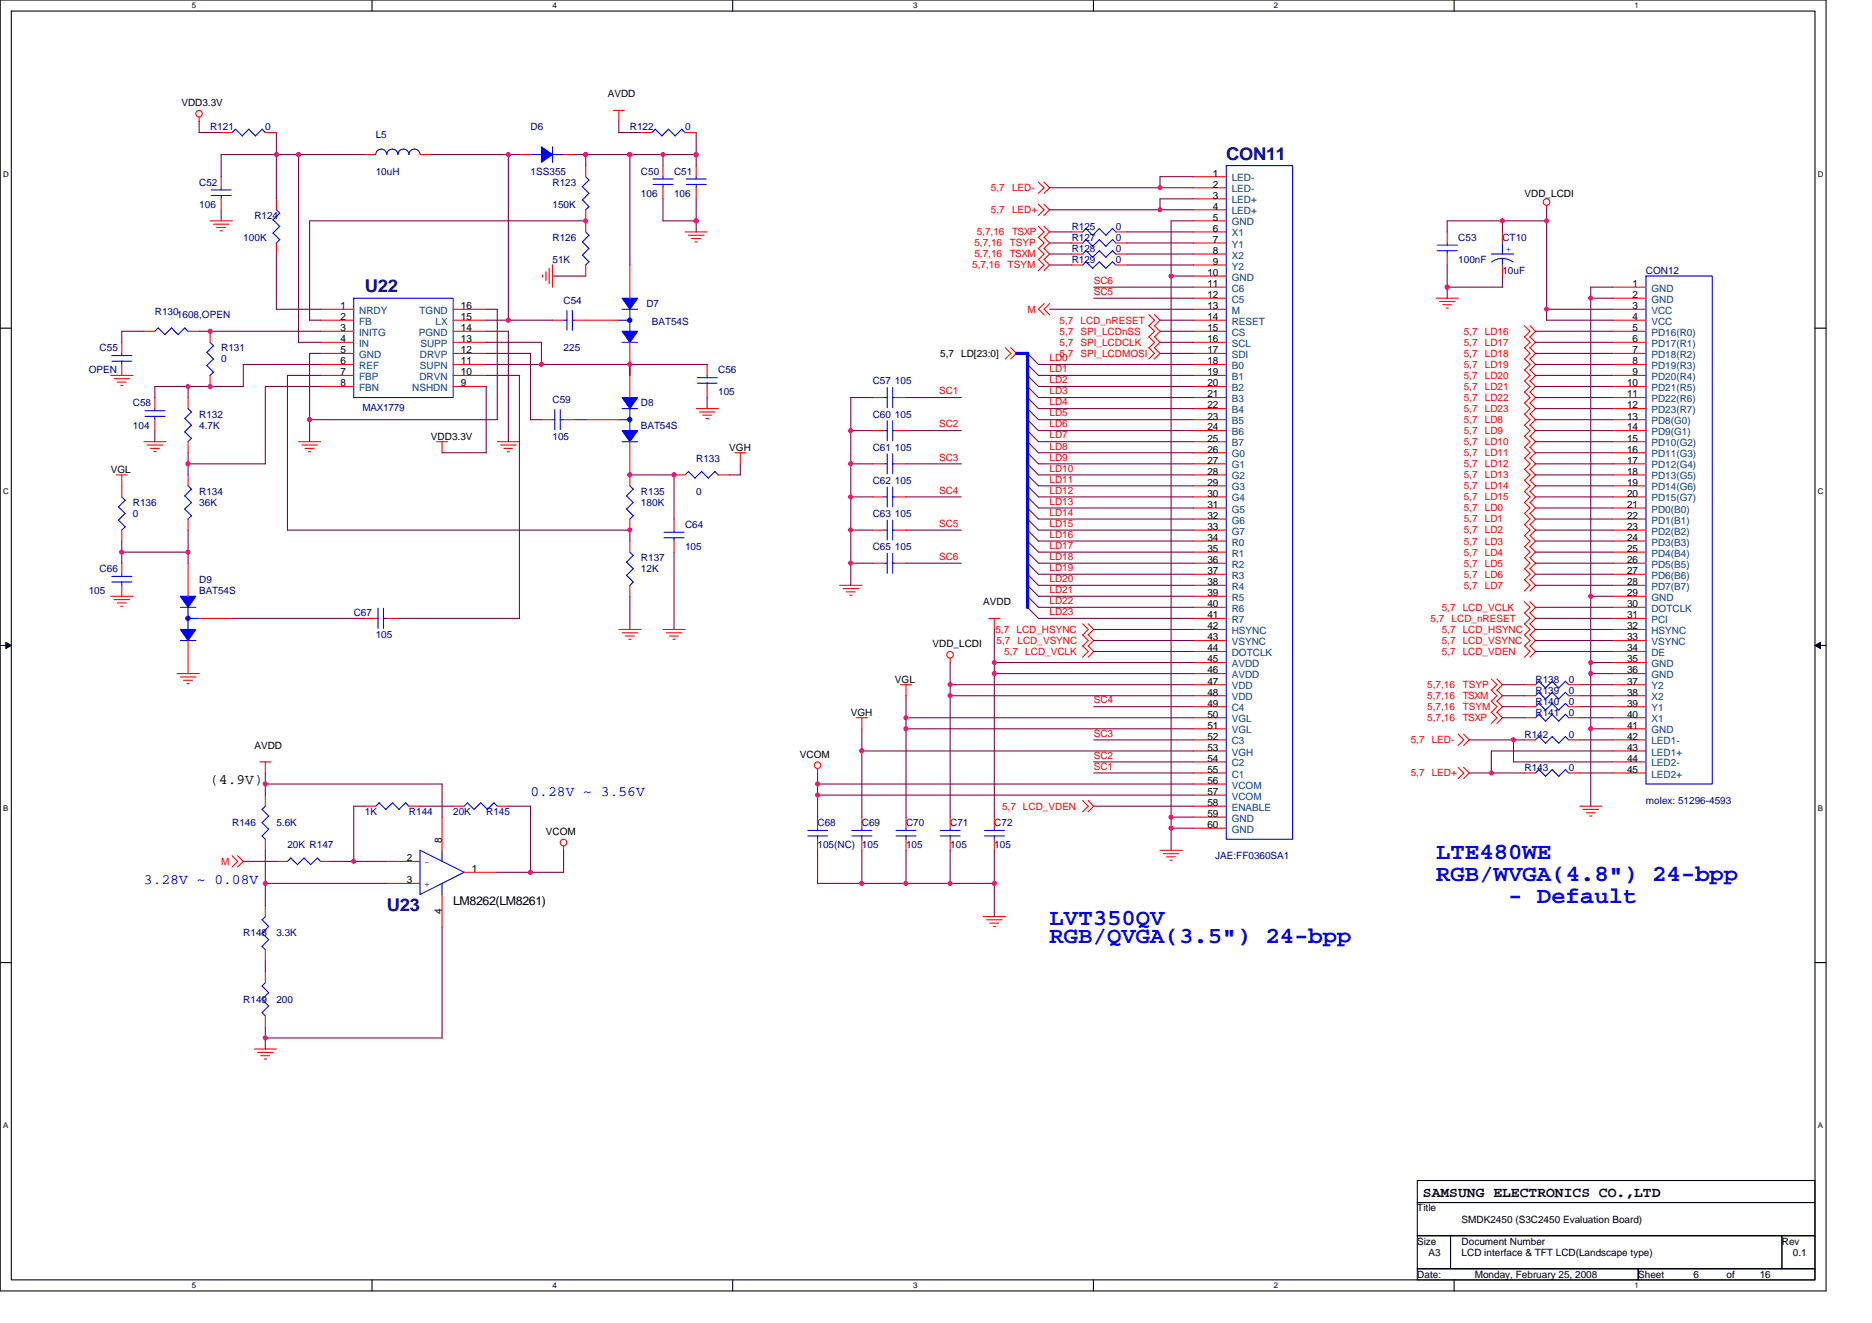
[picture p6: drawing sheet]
<svg xmlns="http://www.w3.org/2000/svg" width="297mm" height="210mm" viewBox="0 0 297 210" stroke-linecap="round" stroke-linejoin="round" font-family="sans-serif">
<path d="M0 0h289.7v204.9h-289.7zM1.8 1.8h286.2v201.3h-286.2z" fill="none" stroke="#000" stroke-width=".17"/>
<g fill="#fff">
<path d="M30.4 .2h.7v1.4h-.7z"/>
<path d="M30.4 203.3h.7v1.4h-.7z"/>
</g>
<path d="M59 0v1.8M59 203.1v1.8" fill="none" stroke="#000" stroke-width=".17"/>
<g fill="#fff">
<path d="M87.6 .2h.7v1.4h-.7z"/>
<path d="M87.6 203.3h.7v1.4h-.7z"/>
</g>
<path d="M116.3 0v1.8M116.3 203.1v1.8" fill="none" stroke="#000" stroke-width=".17"/>
<g fill="#fff">
<path d="M144.9 .2h.7v1.4h-.7z"/>
<path d="M144.9 203.3h.7v1.4h-.7z"/>
</g>
<path d="M173.5 0v1.8M173.5 203.1v1.8" fill="none" stroke="#000" stroke-width=".17"/>
<g fill="#fff">
<path d="M202.1 .2h.7v1.4h-.7z"/>
<path d="M202.1 203.3h.7v1.4h-.7z"/>
</g>
<path d="M230.7 0v1.8M230.7 203.1v1.8" fill="none" stroke="#000" stroke-width=".17"/>
<g fill="#fff">
<path d="M259.4 .2h.6v1.4h-.6z"/>
<path d="M259.4 203.3h.6v1.4h-.6z"/>
<path d="M.5 26.9h.9v1.4h-.9z"/>
<path d="M288.4 26.9h.9v1.4h-.9z"/>
<path d="M.5 77.3h.9v1.4h-.9z"/>
<path d="M288.4 77.3h.9v1.4h-.9z"/>
</g>
<path d="M0 52.1h1.8M288 52.1h1.7" fill="none" stroke="#000" stroke-width=".17"/>
<g fill="#fff">
<path d="M.5 127.6h.8v1.4h-.8z"/>
<path d="M288.4 127.6h.9v1.4h-.9z"/>
</g>
<path d="M0 102.4h1.8M288 102.4h1.7" fill="none" stroke="#000" stroke-width=".17"/>
<path d="M.9 101.9l.9 .5-.9 .5zM288 102.4l.9-.5v1z" fill="#000" stroke="#000" stroke-width=".16"/>
<g fill="#fff">
<path d="M.5 177.9h.8v1.4h-.8z"/>
<path d="M288.4 177.9h.9v1.4h-.9z"/>
</g>
<path d="M0 152.8h1.8M288 152.8h1.7M224.9 187.4h63.1v3.5h-63.1zM224.9 190.9h63.1v5.2h-63.1zM224.9 196.1h5.3v5.3h-5.3zM230.2 196.1h52.5v5.3h-52.5zM282.7 196.1h5.3v5.3h-5.3zM224.9 201.4h35v1.7h-35zM259.9 201.4h28.1v1.7h-28.1z" fill="none" stroke="#000" stroke-width=".17"/>
<g fill="none" stroke="#f00" stroke-width=".17">
<path d="M31.6 18.6v.7M97.3 17.5h1.8M98.2 17.5v1.8M33.3 35.1h3.6M33.9 35.6h2.4M34.4 36.1h1.4M34.9 36.6h.4M35.1 21h1.7M35.1 28v1.8M35.1 31.6v1.7M42.1 21h1.8M43.9 31.6v1.7"/>
<path d="M43.9 38.6v1.7M57.9 24.5h1.7M66.7 24.5h1.7M82.4 24.5h1.8M89.4 24.5h1.8M92.9 26.3v1.7M92.9 33.3v3.5M101.7 21h1.7M105.2 26.3v1.7M105.2 29.8v1.8M108.7 21h1.8M108.7 36.8h3.5"/>
<path d="M109.2 37.3h2.5M109.7 37.9h1.5M110.3 38.4h.4M110.5 26.3v1.7M110.5 29.8v1.8M164.8 39.4l.9 .9-.9 .9M164.8 37.7l.9 .9-.9 .9M164.8 35.9l.9 .9-.9 .9M164.8 28.9l.9 .9-.9 .9M164.8 32.4l.9 .9-.9 .9M165.6 39.4l.9 .9-.9 .9M165.6 37.7l.9 .9-.9 .9"/>
<path d="M165.6 35.9l.9 .9-.9 .9M165.6 28.9l.9 .9-.9 .9M165.6 32.4l.9 .9-.9 .9M170 36.8h1.8M170 38.6h1.8M177.1 36.8h1.7M177.1 38.6h1.7M189.3 35.1h5.3M189.3 36.8h5.3M189.3 38.6h5.3M189.3 33.3h5.3M189.3 31.6h5.3"/>
<path d="M189.3 28h5.3M189.3 29.8h5.3M229.6 36.8v1.8M238.4 36.8v1.8M245.4 32.6v.7M17.6 59.6h3.5M19.3 54.3v1.8M19.3 57.8v1.8M22.8 52.6h1.8M29.8 52.6h1.8M33.3 52.6v1.7M33.3 59.6v1.7"/>
<path d="M50.9 59.6h5.2M50.9 56.1h5.2M50.9 57.8h5.2M50.9 54.3h5.2M50.9 52.6h5.2M50.9 50.8h5.2M50.9 49.1h5.2M71.9 59.6h5.2M71.9 56.1h5.2M71.9 57.8h5.2M71.9 54.3h5.2M71.9 52.6h5.2"/>
<path d="M71.9 50.8h5.2M71.9 49.1h5.2M86.1 43.6v.4M86.6 43.1v1.4M87.1 42.6v2.4M87.7 50.8h1.7M87.7 42v3.6M91.2 50.8h7M92.9 42.1v1.7M99.9 54.3v8.8M99.9 42.1v5.2M112.2 57.8v1.8"/>
<path d="M159.5 55.2l.9 .9-.9 .9M160.4 55.2l.9 .9-.9 .9M164.8 41.2l.9 .9-.9 .9M165.6 41.2l.9 .9-.9 .9M165.7 48.2l-.9 .9 .9 .9M166.6 48.2l-.9 .9 .9 .9M170 40.3h1.8M170 42.1h1.8M177.1 40.3h1.7M177.1 42.1h1.7M182.3 49.9l.9 .9-.9 .9M182.3 51.7l.9 .9-.9 .9"/>
<path d="M182.3 53.4l.9 .9-.9 .9M182.3 55.2l.9 .9-.9 .9M183.2 53.4l.9 .9-.9 .9M183.2 49.9l.9 .9-.9 .9M183.2 51.7l.9 .9-.9 .9M183.2 55.2l.9 .9-.9 .9M189.3 59.6h5.3M189.3 47.3h5.3M189.3 56.1h5.3M189.3 57.8h5.3M189.3 54.3h5.3M189.3 52.6h5.3"/>
<path d="M189.3 50.8h5.3M189.3 49.1h5.3M189.3 45.6h5.3M189.3 40.3h5.3M189.3 42.1h5.3M189.3 43.8h5.3M227.9 47.3h3.5M228.4 47.9h2.5M228.9 48.4h1.4M229.5 48.9h.3M229.6 40.3v1.8M238.4 42.1v1.7"/>
<path d="M241.9 58.7l.9 .9-.9 .9M241.9 56.9l.9 .9-.9 .9M241.9 55.2l.9 .9-.9 .9M241.9 53.4l.9 .9-.9 .9M241.9 51.7l.9 .9-.9 .9M242.8 58.7l.8 .9-.8 .9M242.8 56.9l.8 .9-.8 .9M242.8 55.2l.8 .9-.8 .9M242.8 53.4l.8 .9-.8 .9M242.8 51.7l.8 .9-.8 .9M255.9 59.6h5.3M255.9 47.3h5.3"/>
<path d="M255.9 56.1h5.3M255.9 57.8h5.3M255.9 54.3h5.3M255.9 52.6h5.3M255.9 50.8h5.3M255.9 49.1h5.3M255.9 45.6h5.3M18.1 60.1h2.5M18.5 75.4h1.7M18.6 60.6h1.4M19.2 61.2h.3M19.3 75.4v3.5"/>
<path d="M22.8 70.1h3.5M23.3 70.6h2.5M23.9 71.2h1.4M24.4 71.7h.4M24.6 63.1v1.8M24.6 66.6v1.7M29.8 63.1v1.8M29.8 70.1v1.8M29.8 75.4v1.7M47.4 70.1h3.5M47.9 70.6h2.5M48.4 71.2h1.4"/>
<path d="M48.9 71.7h.4M50.9 61.3h5.2M69.3 70.1h1.8M70.1 70.1v1.8M71.9 61.3h5.2M78.9 70.1h3.5M79.4 70.6h2.5M79.9 71.2h1.5M80.5 71.7h.4M85.9 66.6h1.8M89.4 66.6h1.8M92.9 66.6h5.3"/>
<path d="M99.9 70.1v7M107 75.4h1.7M110.5 64.9h3.5M111 65.4h2.5M111.5 65.9h1.4M112 66.4h.4M112.2 61.3v1.8M114 75.4h1.7M116.6 71.9h1.8M117.5 71.9v1.7M138.5 73.6h1.7M138.5 68.3h1.7"/>
<path d="M138.5 63.1h1.7M138.5 78.9h1.7M142 73.6h1.8M142 68.3h1.8M142 63.1h1.8M142 78.9h1.8M189.3 64.9h5.3M189.3 70.1h5.3M189.3 71.9h5.3M189.3 75.4h5.3M189.3 73.6h5.3M189.3 68.3h5.3"/>
<path d="M189.3 61.3h5.3M189.3 63.1h5.3M189.3 66.6h5.3M189.3 77.1h5.3M189.3 78.9h5.3M241.9 72.7l.9 .9-.9 .9M241.9 78l.9 .9-.9 .9M241.9 76.2l.9 .9-.9 .9M241.9 63.9l.9 1-.9 .8M241.9 69.2l.9 .9-.9 .9M241.9 71l.9 .9-.9 .8M241.9 67.5l.9 .8-.9 1"/>
<path d="M241.9 62.2l.9 .9-.9 .9M241.9 65.7l.9 .9-.9 .9M241.9 74.5l.9 .9-.9 .9M241.9 60.5l.9 .8-.9 1M241.9 79.7l.9 .9-.9 .9M242.8 72.7l.8 .9-.8 .9M242.8 78l.8 .9-.8 .9M242.8 76.2l.8 .9-.8 .9M242.8 63.9l.8 1-.8 .8M242.8 69.2l.8 .9-.8 .9M242.8 71l.8 .9-.8 .8M242.8 67.5l.8 .8-.8 1"/>
<path d="M242.8 62.2l.8 .9-.8 .9M242.8 65.7l.8 .9-.8 .9M242.8 74.5l.8 .9-.8 .9M242.8 60.5l.8 .8-.8 1M242.8 79.7l.8 .9-.8 .9M255.9 64.9h5.3M255.9 70.1h5.3M255.9 71.9h5.3M255.9 75.4h5.3M255.9 73.6h5.3M255.9 68.3h5.3M255.9 61.3h5.3"/>
<path d="M255.9 63.1h5.3M255.9 66.6h5.3M255.9 77.1h5.3M255.9 78.9h5.3M17.6 94.6h3.5M18.1 95.2h2.5M18.6 95.7h1.4M19.2 96.2h.3M19.3 84.1v1.8M19.3 89.4v1.7M19.3 92.9v1.7M29.8 82.4v1.7"/>
<path d="M29.8 89.4v5.2M31.6 98.1h5.2M57.9 98.1h1.7M61.4 98.1h1.7M98.2 99.9h3.5M99.9 82.4v1.7M99.9 85.9v1.7M99.9 92.9v1.7M105.2 99.9h3.5M107 82.4v1.7M107 85.9v1.7M133.2 92.9h3.6"/>
<path d="M133.8 93.4h2.4M134.3 93.9h1.4M134.8 94.5h.4M138.5 89.4h1.7M138.5 84.1h1.7M142 89.4h1.8M142 84.1h1.8M156.9 98.1h1.8M157.8 98.1v1.8M171.8 99l.9 .9-.9 .9M172.7 99l.8 .9-.8 .9M189.3 99.9h5.3"/>
<path d="M189.3 92.9h5.3M189.3 98.1h5.3M189.3 94.6h5.3M189.3 89.4h5.3M189.3 80.6h5.3M189.3 82.4h5.3M189.3 84.1h5.3M189.3 85.9h5.3M189.3 87.6h5.3M189.3 91.1h5.3M189.3 96.4h5.3M241.9 90.2l.9 .9-.9 .9"/>
<path d="M241.9 88.5l.9 .9-.9 .9M241.9 92l.9 .9-.9 .9M241.9 83.2l.9 .9-.9 .9M241.9 86.7l.9 .9-.9 .9M241.9 81.5l.9 .9-.9 .9M241.9 85l.9 .9-.9 .9M241.9 97.3l.9 .8-.9 .9M241.9 99l.9 .9-.9 .9M241.9 95.5l.9 .9-.9 .9M242.8 90.2l.8 .9-.8 .9M242.8 88.5l.8 .9-.8 .9M242.8 92l.8 .9-.8 .9"/>
<path d="M242.8 83.2l.8 .9-.8 .9M242.8 86.7l.8 .9-.8 .9M242.8 81.5l.8 .9-.8 .9M242.8 85l.8 .9-.8 .9M242.8 97.3l.8 .8-.8 .9M242.8 99l.8 .9-.8 .9M242.8 95.5l.8 .9-.8 .9M255.9 99.9h5.3M255.9 92.9h5.3M255.9 98.1h5.3M255.9 94.6h5.3M255.9 89.4h5.3"/>
<path d="M255.9 80.6h5.3M255.9 82.4h5.3M255.9 84.1h5.3M255.9 85.9h5.3M255.9 87.6h5.3M255.9 91.1h5.3M255.9 96.4h5.3M28.1 106.9h3.5M28.6 107.4h2.5M29.1 108h1.4M29.7 108.5h.3M29.8 101.7v5.2"/>
<path d="M98.7 100.4h2.5M99.2 100.9h1.4M99.8 101.5h.3M105.7 100.4h2.5M106.2 100.9h1.5M106.8 101.5h.3M135.9 113.9h1.7M136.8 113.9v1.8M142.9 108.7h1.7M143.8 108.7v1.7M150.8 104.5v.7M171.8 100.8l.9 .9-.9 .9"/>
<path d="M171.8 102.5l.9 .9-.9 .9M172.7 100.8l.8 .9-.8 .9M172.7 102.5l.8 .9-.8 .9M189.3 108.7h5.3M189.3 113.9h5.3M189.3 106.9h5.3M189.3 110.4h5.3M189.3 101.7h5.3M189.3 103.4h5.3M189.3 105.2h5.3M189.3 112.2h5.3M189.3 115.7h5.3"/>
<path d="M189.3 117.4h5.3M189.3 119.2h5.3M231.4 116.5l.9 .9-.9 .9M232.2 116.5l.9 .9-.9 .9M236.6 111.3l.9 .9-.9 .9M236.6 109.5l.9 .9-.9 .9M236.6 113l.9 .9-.9 .9M236.6 107.8l.9 .9-.9 .9M237.5 111.3l.9 .9-.9 .9M237.5 109.5l.9 .9-.9 .9M237.5 113l.9 .9-.9 .9M237.5 107.8l.9 .9-.9 .9"/>
<path d="M241.9 102.5l.9 .9-.9 .9M241.9 100.8l.9 .9-.9 .9M241.9 108.7h1.7M241.9 113.9h1.7M241.9 110.4h1.7M241.9 112.2h1.7M241.9 117.4h1.7M242.8 102.5l.8 .9-.8 .9M242.8 100.8l.8 .9-.8 .9M248.9 108.7h1.8M248.9 113.9h1.8M248.9 110.4h1.8"/>
<path d="M248.9 112.2h1.8M248.9 117.4h1.8M255.9 108.7h5.3M255.9 113.9h5.3M255.9 106.9h5.3M255.9 110.4h5.3M255.9 101.7h5.3M255.9 103.4h5.3M255.9 105.2h5.3M255.9 112.2h5.3M255.9 115.7h5.3M255.9 117.4h5.3"/>
<path d="M255.9 119.2h5.3M36.8 135.8l.9 .9-.9 .9M37.7 135.8l.9 .9-.9 .9M41.2 120.9h1.8M42.1 120.9v1.8M42.1 126.2v1.8M42.1 133.2v1.8M43.9 136.7h1.7M50.9 136.7h1.7M57.9 128h1.7M61.4 136.7h5.3M64.9 128h1.8"/>
<path d="M70.1 129.7v5.3M71.9 128h1.8M73.7 138.5h5.2M78.9 128h1.8M89.4 134.3v.7M129.7 122v.7M129.7 129.7v1.7M129.7 133.2v1.8M136.8 129.7v1.7M136.8 133.2v1.8M143.8 129.7v1.7M143.8 133.2v1.8"/>
<path d="M150.8 129.7v1.7M150.8 133.2v1.8M157.8 129.7v1.7M157.8 133.2v1.8M171.8 127l.9 1-.9 .8M172.7 127l.8 1-.8 .8M184.1 135h3.5M184.6 135.5h2.5M185.1 136h1.4M185.6 136.5h.4M189.3 120.9h5.3M189.3 128h5.3"/>
<path d="M189.3 122.7h5.3M189.3 124.4h5.3M189.3 126.2h5.3M189.3 129.7h5.3M189.3 131.4h5.3M231.4 121.8l.9 .9-.9 .9M232.2 121.8l.9 .9-.9 .9M241.9 122.7h1.7M248.9 122.7h1.8M250.7 128h3.5M251.2 128.5h2.5M251.7 129h1.4"/>
<path d="M252.2 129.5h.4M255.9 120.9h5.3M255.9 122.7h5.3M42.1 143.7v1.8M42.1 150.7v1.8M42.1 154.2v1.8M61.4 140.2h5.3M70.1 142v5.2M156 145.5h3.6M156.5 146h2.5M157.1 146.5h1.4M157.6 147h.4"/>
<path d="M40.4 166.5h3.5M40.9 167h2.4M41.4 167.6h1.4M41.9 168.1h.4M42.1 161.2v1.8"/>
<circle cx="31.6" cy="18" r=".52"/>
<circle cx="245.4" cy="32.1" r=".52"/>
<circle cx="150.8" cy="103.9" r=".52"/>
<circle cx="89.4" cy="133.7" r=".52"/>
<circle cx="129.7" cy="121.4" r=".52"/>
</g>
<g fill="none" stroke="#00f" stroke-width=".17">
<path d="M33.5 31h3.2M33.5 30.1h3.2M35.1 29.8v.4M35.1 31v.6M37.4 20.5l-.6 .5M39.5 20.5l-1 1.1-1.1-1.1M41.6 20.5l.5 .6M41.6 20.5l-1 1.1-1.1-1.1M43.3 34.9l1.1 1.1M43.3 37l1.1 1.1-.6 .5M43.9 33.3l.5 .5-1.1 1.1M44.4 35.9l-1.1 1.1"/>
<path d="M59.6 24.5a.88 .88 0 0 1 .9-.8 .88 .88 0 0 1 .9 .8 .88 .88 0 0 1 .9-.8 .88 .88 0 0 1 .8 .8 .88 .88 0 0 1 .9-.8 .88 .88 0 0 1 .9 .8 .88 .88 0 0 1 .9-.8 .88 .88 0 0 1 .9 .8M84.2 24.5h1.7M87.7 23.3v2.5M87.7 24.5h1.7M92.4 29.6l1.1 1.1M92.4 31.7l1.1 1.1-.6 .5M92.4 38.4l1.1 1.1M92.9 28l.6 .6M92.9 36.8l.6 .6M93.4 28.6l-1 1.1M93.4 30.7l-1 1.1M93.4 37.3l-1 1.1"/>
<path d="M93.4 39.4l-1 1.1M103.6 29.3h3.2M103.6 28.4h3.2M105.2 28v.4M105.2 29.3v.5M106.1 20.5l1 1.1M106.1 20.5l-1.1 1.1-1-1.1-.6 .5M108.2 20.5l.5 .6M108.2 20.5l-1.1 1.1M108.9 29.3h3.2M108.9 28.4h3.2M110.5 28v.4"/>
<path d="M110.5 29.3v.5M172.3 36.3l1.1 1.1M172.3 38l-.5 .6M172.3 36.3l-.5 .5M174.4 38l1.1 1.1M174.4 39.8l1.1 1.1M174.4 36.3l1.1 1.1M174.5 38l-1.1 1.1-1.1-1.1M174.5 39.8l-1.1 1M174.5 36.3l-1.1 1M176.5 38l.6 .6M176.5 39.8l.6 .5"/>
<path d="M176.5 36.3l.6 .5M176.5 38l-1 1.1M176.5 39.8l-1 1M176.5 36.3l-1 1M194.6 26.3h10.5v106.9h-10.5zM228 39.8h3.2M228 38.9h3.2M229.6 38.6v.3M229.6 39.8v.5M238.4 38.6v1.7M17.7 57.3h3.2M17.7 56.4h3.2"/>
<path d="M19.3 56.1v.4M19.3 57.3v.5M24.6 52.6l.5-.6 1.1 1.1M27.2 52l1.1 1.1M27.2 52l-1 1.1M29.9 52.6l-.6-.6-1 1.1M32.8 55.9l1.1 1.1-1.1 1M32.8 58l1.1 1.1M33.3 54.3l.6 .6M33.9 54.9l-1.1 1M33.9 59.1l-.6 .5M56.1 47.3h15.8v15.8h-15.8z"/>
<path d="M89.4 50.8h.6M90 49.3v3.1M90.8 50.8h.4M90.8 49.3v3.1M92.4 40.5l1.1 1.1M93.4 41.6l-.5 .5M98.2 50.8h1.8M98.7 54.3h2.5M98.7 49.1h2.5M99.9 49.1v3.5M110.6 59.9h3.2M112.2 59.6v.4"/>
<path d="M171.8 40.3l.5-.5 1.1 1.1M174.4 41.6l1.1 1M174.5 41.5l-1.1 1.1-1.1-1.1-.5 .6M176.5 41.6l.6 .5M176.5 41.5l-1 1.1M236.6 40.3h3.6M236.7 41.6l.6-.4 1.1-.2 .7 .1 1 .5M238.4 41v1.1M261.2 43.8h10.5v80.6h-10.5zM19.3 78.9l.6 .5M19.9 79.4l-1.1 1.1M23 66.1h3.2"/>
<path d="M23 65.2h3.2M24.6 64.9v.3M24.6 66.1v.5M29.3 78.7l1.1 1.1-1.1 1M29.3 66.4l1.1 1.1M29.3 68.5l1.1 1.1-.6 .5M29.8 77.1l.6 .6M29.8 64.9l.6 .5M30.4 77.6l-1.1 1.1M30.4 65.4l-1.1 1M30.4 67.5l-1.1 1.1M87.7 66.6h.4"/>
<path d="M88 65v3.2M88.9 66.6h.5M88.9 65v3.2M98.2 66.6h1.8M98.7 70.1h2.5M98.7 64.9h2.5M99.9 64.9v3.5M99.9 77.1l.6 .6M100.5 77.6l-1.1 1.1 1.1 1.1-1.1 1 1.1 1.1M109.3 74.8l-.6 .6M110.6 60.8h3.2M111.3 74.8l1.1 1.1"/>
<path d="M111.4 74.8l-1.1 1.1-1.1-1.1M112.2 60.8v.5M113.4 74.8l.6 .6M113.5 74.8l-1.1 1.1M140.2 73.6h.6M140.2 68.3h.6M140.2 63.1h.6M140.2 78.9h.6M140.8 61.5v3.2M140.8 66.8v3.2M140.8 72v3.2M140.8 77.3v3.2"/>
<path d="M141.6 73.6h.4M141.6 68.3h.4M141.6 63.1h.4M141.6 78.9h.4M141.6 61.5v3.2M141.6 66.8v3.2M141.6 72v3.2M141.6 77.3v3.2M17.7 92.4h3.2M17.7 91.5h3.2M18.8 80.5l1.1 1M18.8 82.5l1.1 1.1"/>
<path d="M19.3 91.1v.4M19.3 92.4v.5M19.9 81.5l-1.1 1.1M19.9 83.6l-.6 .6M28.6 96.4h2.5M29.3 80.8l1.1 1.1M29.8 98.1h1.8M29.8 96.4v3.5M30.4 81.9l-.6 .5M59.6 98.1h.4M60 96.5v3.2M60.8 98.1h.6"/>
<path d="M60.9 96.5v3.2M99.4 89.2l1.1 1.1M99.9 87.6l.6 .6M100.5 81.9l-.6 .5M100.5 88.2l-1.1 1M100.5 90.3l-1.1 1 1.1 1.1-.6 .5M105.4 85.4h3.2M105.4 84.5h3.2M107 84.1v.4M107 85.3v.6M140.2 89.4h.6M140.2 84.1h.6"/>
<path d="M140.8 82.5v3.2M140.8 87.8v3.2M141.6 89.4h.4M141.6 84.1h.4M141.6 82.5v3.2M141.6 87.8v3.2M28.6 101.7h2.5M244.2 113.4l1.1 1.1M244.2 109.9l1.1 1.1M244.2 111.7l1.1 1M244.2 116.9l1.1 1.1M244.2 108.1l1.1 1.1"/>
<path d="M244.2 113.4l-.6 .5M244.2 109.9l-.6 .5M244.2 111.6l-.6 .6M244.2 116.9l-.6 .5M244.2 108.1l-.6 .6M245.2 114.4l1.1-1 1.1 1.1M246.3 111.6l-1.1 1.1M246.3 116.9l-1.1 1.1M248.4 111.7l.5 .5M248.4 116.9l.5 .6M248.4 111.6l-1 1.1-1.1-1M248.4 116.9l-1 1.1-1.1-1.1"/>
<path d="M248.9 113.9l-.5-.5-1.1 1M248.9 110.4l-.5-.5-1 1.1-1.1-1.1-1.1 1M248.9 108.7l-.5-.6-1 1.1-1.1-1.1-1.1 1.1M41.6 132.7l.5 .5M41.6 130.6l1 1M42.1 127.9l-.5 .5 1 1.1M42.6 131.6l-1 1.1M42.6 129.5l-1 1.1M46.1 136.2l1.1 1M46.2 136.2l-.6 .5M47.2 137.2l1.1-1 1 1M50.4 136.2l.5 .5"/>
<path d="M50.4 136.2l-1.1 1M60.2 127.4l1 1.1M60.2 127.4l-.6 .6M61.2 128.5l1.1-1.1 1 1.1M64.9 128l-.5-.6-1.1 1.1M66.7 135l7 3.4-7 3.6zM70.1 135v1.7M74.2 127.4l1 1.1M74.2 127.4l-.5 .6M76.3 127.4l1.1 1.1M76.3 127.4l-1.1 1.1M78.9 128l-.5-.6-1.1 1.1"/>
<path d="M128.2 132.7h3.1M128.2 131.8h3.1M129.7 131.4v.4M129.7 132.7v.5M135.2 132.7h3.1M135.2 131.8h3.1M136.8 131.4v.4M136.8 132.7v.5M142.2 132.7h3.1M142.2 131.8h3.1M143.8 131.4v.4M143.8 132.7v.5"/>
<path d="M149.2 132.7h3.2M149.2 131.8h3.2M150.8 131.4v.4M150.8 132.7v.5M156.2 132.7h3.2M156.2 131.8h3.2M157.8 131.4v.4M157.8 132.7v.5M244.2 122.2l1.1 1M244.2 122.1l-.6 .6M245.2 123.2l1.1-1.1 1.1 1.1M248.9 122.7l-.5-.6-1.1 1.1"/>
<path d="M41.6 148.1l1 1M41.6 158.6l1 1.1M42.1 145.5l-.5 .5 1 1M42.1 156l-.5 .5 1 1.1M42.6 149.1l-1 1.1 .5 .5M42.6 147l-1 1.1M42.6 159.6l-1 1.1M42.6 157.5l-1 1.1M70.1 140.2v1.8M41.6 160.7l.5 .5"/>
</g>
<g fill="#00f" stroke="#00f" stroke-width=".17">
<path d="M28.6 99.9h2.5l-1.3 1.8z" fill-rule="evenodd"/>
<path d="M28.6 94.6h2.5l-1.3 1.8z" fill-rule="evenodd"/>
<path d="M98.7 52.6h2.5l-1.3 1.7z" fill-rule="evenodd"/>
<path d="M98.7 47.3h2.5l-1.3 1.8z" fill-rule="evenodd"/>
<path d="M98.7 68.3h2.5l-1.3 1.8z" fill-rule="evenodd"/>
<path d="M98.7 63.1h2.5l-1.3 1.8z" fill-rule="evenodd"/>
<path d="M85.9 23.3l1.8 1.2-1.8 1.3z" fill-rule="evenodd"/>
<circle cx="29.8" cy="98.1" r=".34"/>
<circle cx="99.9" cy="50.8" r=".34"/>
<circle cx="99.9" cy="66.6" r=".34"/>
</g>
<g fill="none" stroke="#800040" stroke-width=".17">
<path d="M31.6 19.3v1.8M98.2 19.3v1.8M31.6 21h3.5M35.1 33.3v1.8M43.9 21v10.6M47.4 24.5v29.9l3.5-.1M57.9 24.5h-22.8v3.6M80.7 24.5v26.3M82.4 24.5h-14M91.2 24.5h19.3M92.9 24.5v1.8M93 35.1h-43.9v15.7"/>
<path d="M98.2 21h3.5M99.9 24.5v17.6M105.2 24.5v1.8M105.2 31.6v3.5h5.3M110.5 21v5.3M110.5 31.6v5.2M166.5 29.8h22.9M166.5 33.3h22.9M166.5 36.8h3.6M166.5 38.6h3.6M178.8 36.8h10.6M178.8 38.6h10.6"/>
<path d="M189.4 35.1h-3.6v99.9M189.4 31.6h-5.3v1.7M189.4 28h-5.3v1.8M238.4 35.1v1.7M245.4 33.3v17.5M245.4 35.1h-15.8v1.7M22.9 52.6h-3.6v1.8M43.9 49.1h7M43.9 40.3v8.8M49.1 50.8h1.8M50.9 57.8h-12.3v3.6M50.9 52.6h-19.3"/>
<path d="M50.9 59.6h-5.3v24.6M50.9 56.1h-1.8v14M77.1 54.3h8.8v3.6M77.1 56.1h7.1M77.1 59.6h5.3v38.6M77.1 57.8h35.1M77.1 52.6h3.6M77.1 49.1h1.8M77.1 50.8h10.6M78.9 49.1v17.5M80.7 52.6v17.5M84.2 56.1v10.5"/>
<path d="M87.7 43.8h5.3M99.9 57.8v1.8M163 56.1l1.8 1.7h24.6M163 57.8l1.8 1.8h24.6M163 59.6l1.8 1.7h24.6M166.5 49.1h22.9M166.5 42.1h3.6M166.5 40.3h3.6M173.5 45.6h15.9M173.5 47.3h15.9M178.8 42.1h10.6M178.8 40.3h10.6"/>
<path d="M184.1 56.1h5.3M184.1 54.3h5.3M184.1 52.6h5.3M184.1 50.8h5.3M185.8 43.8h3.6M229.6 42.1v5.2M238.4 43.8v1.8h-8.8M243.6 56.1h12.3M243.6 54.3h12.3M243.6 57.8h12.3M243.6 52.6h12.3M243.6 59.6h12.3"/>
<path d="M245.4 49.1h10.5M245.4 50.8h10.5M252.4 47.3h3.5M255.9 45.6h-3.5v82.4M24.6 68.3v1.8M29.8 61.3v1.8M29.8 73.6h12.3M29.8 71.9v3.5M38.6 61.3h-14v1.8M49.1 66.6h29.8M50.9 61.3h-8.8v12.3M77.1 61.3l.1 10.6h-7.1"/>
<path d="M84.2 66.6h1.7M91.2 66.6h1.8M99.9 75.4h7.1M107 75.4v7M112.2 63.1v1.8M115.7 75.4h1.8M117.5 73.6v1.8M135 78.9h3.5M135 68.3h3.5M135 73.6h3.5M138.5 63.1h-3.5v29.8M143.8 73.6h8.7"/>
<path d="M143.8 63.1h8.7M143.8 68.3h8.7M143.8 78.9h8.7M163 61.3l1.8 1.8h24.6M163 75.4l1.8 1.7h24.6M163 66.6l1.8 1.7h24.6M163 77.1l1.8 1.8h24.6M163 63.1l1.8 1.8h24.6M163 68.3l1.8 1.8h24.6M163 78.8l1.8 1.8h24.6M163 71.8l1.8 1.8h24.6M163 73.6l1.8 1.8h24.6"/>
<path d="M163 64.8l1.8 1.8h24.6M163 70.1l1.8 1.8h24.6M243.6 63.1h12.3M243.6 73.6h12.3M243.6 61.3h12.3M243.6 66.6h12.3M243.6 75.4h12.3M243.6 68.3h12.3M243.6 78.9h12.3M243.6 71.9h12.3M243.6 64.9h12.3M243.6 70.1h12.3"/>
<path d="M243.6 77.1h12.3M19.3 85.9v3.5M19.3 87.6h10.6M29.8 84.1v5.3M36.8 98.1h21.1M45.6 84.1h54.3v1.8M63.1 98.1h19.3M99.9 94.6v5.3M107 87.6v12.3M135 84.1h3.5M135 89.4h3.5M143.8 89.4h8.7"/>
<path d="M143.8 84.1h8.7M157.8 99.9v29.8M163 96.4l1.8 1.7h24.6M163 80.6l1.8 1.8h24.6M163 85.9l1.8 1.7h24.6M163 87.6l1.8 1.8h24.6M163 92.9l1.8 1.7h24.6M163 82.4l1.8 1.7h24.6M163 89.4l1.8 1.7h24.6M163 94.6l1.8 1.8h24.6M163 84.1l1.8 1.8h24.6M163 91.1l1.8 1.8h24.6"/>
<path d="M173.5 99.9h15.9M243.6 89.4h12.3M243.6 84.1h12.3M243.6 98.1h12.3M243.6 87.6h12.3M243.6 92.9h12.3M243.6 99.9h12.3M243.6 80.6h12.3M243.6 82.4h12.3M243.6 91.1h12.3M243.6 96.4h12.3M243.6 85.9h12.3"/>
<path d="M252.4 94.6h3.5M136.8 119.2h52.6M136.8 115.7v14M143.8 110.4v19.3M143.8 115.7h45.6M143.8 113.9h45.6M150.8 105.2v24.5M150.8 108.7h38.6M150.8 110.4h38.6M157.8 106.9h31.6M157.8 105.2h31.6M173.5 103.4h15.9"/>
<path d="M173.5 112.2h15.9M173.5 101.7h15.9M173.5 117.4h15.9M233.1 117.4h8.8M238.4 112.2h3.5M238.4 108.7h3.5M238.4 113.9h3.5M238.4 110.4h3.5M240.2 117.4v3.5M243.6 103.4h12.3M243.6 101.7h12.3M250.7 117.4h5.2"/>
<path d="M250.7 110.4h5.2M250.7 112.2h5.2M250.7 108.7h5.2M250.7 113.9h5.2M252.4 106.9h3.5M252.4 105.2h3.5M252.4 115.7h3.5M255.9 119.2h-19.3v3.5M38.6 136.7h5.3M42.1 122.7v3.5M42.1 135v8.7M42.1 124.4h28.1"/>
<path d="M52.6 136.7h8.8M57.9 128h-1.8v8.7M66.7 128h5.2M70.1 124.4v5.3M78.9 138.5h10.5M80.7 128h3.5M84.2 128v10.5M89.4 135v3.5M129.7 135v5.2M129.7 124.4h59.7M129.7 126.2h59.7M129.7 122.7v7"/>
<path d="M136.8 135v5.2M143.8 135v5.2M150.8 135v5.2M157.8 135v10.5M173.5 122.7h15.9M173.5 120.9h15.9M173.5 128h15.9M185.8 131.4h3.6M185.8 129.7h3.6M233.1 122.7h8.8M240.1 120.9h15.8M250.7 122.7h5.2"/>
<path d="M42.1 152.5v1.8M42.1 140.2h19.3M70.1 147.2v17.6M129.7 140.2h28.1M42.1 163v3.5M42.1 164.7h28.1"/>
</g>
<path d="M161.3 56.1h1.8M163 56.1v40.3" fill="none" stroke="#00f" stroke-width=".51"/>
<g fill="#f0f" stroke="#f0f" stroke-width=".17">
<circle cx="47.3" cy="24.5" r=".34"/>
<circle cx="29.8" cy="73.6" r=".34"/>
<circle cx="85.9" cy="57.8" r=".34"/>
<circle cx="33.3" cy="52.6" r=".34"/>
<circle cx="99.9" cy="57.8" r=".34"/>
<circle cx="43.9" cy="24.5" r=".34"/>
<circle cx="80.7" cy="24.5" r=".35"/>
<circle cx="80.7" cy="50.8" r=".35"/>
<circle cx="99.9" cy="75.4" r=".34"/>
<circle cx="106.9" cy="75.4" r=".35"/>
<circle cx="33.3" cy="61.3" r=".34"/>
<circle cx="42.1" cy="140.2" r=".34"/>
<circle cx="42.1" cy="124.4" r=".34"/>
<circle cx="56.1" cy="136.7" r=".34"/>
<circle cx="110.4" cy="24.5" r=".34"/>
<circle cx="105.2" cy="24.5" r=".34"/>
<circle cx="92.9" cy="24.5" r=".34"/>
<circle cx="99.9" cy="24.5" r=".34"/>
<circle cx="42.1" cy="164.7" r=".34"/>
<circle cx="184.1" cy="29.8" r=".34"/>
<circle cx="99.9" cy="84.1" r=".34"/>
<circle cx="129.7" cy="126.2" r=".34"/>
<circle cx="157.8" cy="106.9" r=".34"/>
<circle cx="157.8" cy="105.2" r=".34"/>
<circle cx="129.7" cy="124.4" r=".34"/>
<circle cx="136.7" cy="119.2" r=".34"/>
<circle cx="184.1" cy="33.3" r=".34"/>
<circle cx="92.9" cy="35" r=".34"/>
<circle cx="84.2" cy="138.4" r=".34"/>
<circle cx="150.8" cy="108.6" r=".35"/>
<circle cx="143.7" cy="113.9" r=".34"/>
<circle cx="135" cy="84.1" r=".34"/>
<circle cx="150.8" cy="110.4" r=".35"/>
<circle cx="143.7" cy="140.2" r=".34"/>
<circle cx="135" cy="73.6" r=".34"/>
<circle cx="143.7" cy="115.7" r=".34"/>
<circle cx="19.3" cy="87.6" r=".35"/>
<circle cx="29.8" cy="87.6" r=".34"/>
<circle cx="110.4" cy="35" r=".34"/>
<circle cx="136.7" cy="140.2" r=".34"/>
<circle cx="150.8" cy="140.2" r=".35"/>
<circle cx="135" cy="68.3" r=".34"/>
<circle cx="157.8" cy="140.2" r=".34"/>
<circle cx="135" cy="89.4" r=".34"/>
<circle cx="135" cy="78.9" r=".34"/>
<circle cx="49.1" cy="66.6" r=".34"/>
<circle cx="185.8" cy="131.4" r=".35"/>
<circle cx="185.8" cy="43.8" r=".35"/>
<circle cx="185.8" cy="129.7" r=".35"/>
<circle cx="29.8" cy="61.3" r=".34"/>
<circle cx="252.4" cy="105.2" r=".34"/>
<circle cx="245.4" cy="49.1" r=".34"/>
<circle cx="245.4" cy="35" r=".34"/>
<circle cx="252.4" cy="94.6" r=".34"/>
<circle cx="238.4" cy="35" r=".35"/>
<circle cx="252.4" cy="47.3" r=".34"/>
<circle cx="252.4" cy="106.9" r=".34"/>
<circle cx="252.4" cy="115.7" r=".34"/>
<circle cx="229.6" cy="45.6" r=".35"/>
<circle cx="236.6" cy="122.7" r=".34"/>
<circle cx="240.1" cy="117.4" r=".34"/>
</g>
<g font-size="3.7" fill="#00f">
<text x="227.9" y="136.3">LTE480WE</text>
<text x="227.9" y="139.8">RGB/WVGA(4.8&quot;) 24-bpp</text>
<text x="239.3" y="143.3">- Default</text>
<text x="166.5" y="146.8">LVT350QV</text>
<text x="166.5" y="149.6">RGB/QVGA(3.5&quot;) 24-bpp</text>
</g>
<g font-size="2.8" fill="#000080">
<text x="194.6" y="25.4">CON11</text>
<text x="57.9" y="46.4">U22</text>
<text x="61.4" y="144.5">U23</text>
</g>
<g font-size="2.3">
<text x="33.3" y="124.5">(4.9V)</text>
<text x="225.8" y="190">SAMSUNG ELECTRONICS CO.,LTD</text>
</g>
<g font-size="2.3" fill="#00f">
<text x="84.2" y="126.3">0.28V ~ 3.56V</text>
<text x="22.8" y="140.3">3.28V ~ 0.08V</text>
</g>
<text font-size="1.9" x="71.9" y="143.7">LM8262(LM8261)</text>
<g font-size="1.6">
<text x="28.8" y="16.8">VDD3.3V</text>
<text x="96.4" y="15.5">AVDD</text>
<text x="192.5" y="28">1</text>
<text x="192.5" y="29.8">2</text>
<text x="192.5" y="35">5</text>
<text x="192.5" y="33.3">4</text>
<text x="192.5" y="31.5">3</text>
<text x="241.9" y="31.2">VDD_LCDI</text>
<text x="192.5" y="38.5">7</text>
<text x="192.5" y="40.3">8</text>
<text x="192.5" y="36.8">6</text>
<text x="191.6" y="43.8">10</text>
<text x="191.6" y="45.6">11</text>
<text x="191.6" y="47.3">12</text>
<text x="192.5" y="42">9</text>
<text x="259.1" y="45.6">1</text>
<text x="259.1" y="47.3">2</text>
<text x="54" y="49.1">1</text>
<text x="54" y="50.8">2</text>
<text x="54" y="52.6">3</text>
<text x="73.1" y="49.1">16</text>
<text x="73.1" y="50.8">15</text>
<text x="73.1" y="52.6">14</text>
<text x="191.6" y="49.1">13</text>
<text x="191.6" y="50.8">14</text>
<text x="191.6" y="52.6">15</text>
<text x="259.1" y="52.6">5</text>
<text x="259.1" y="50.8">4</text>
<text x="259.1" y="49.1">3</text>
<text x="54" y="54.3">4</text>
<text x="54" y="56.1">5</text>
<text x="54" y="57.8">6</text>
<text x="54" y="59.6">7</text>
<text x="73.1" y="54.3">13</text>
<text x="73.1" y="56.1">12</text>
<text x="73.1" y="57.8">11</text>
<text x="73.1" y="59.6">10</text>
<text x="149.2" y="56.6">5,7</text>
<text x="152.5" y="56.6">LD[23:0]</text>
<text x="191.6" y="54.3">16</text>
<text x="191.6" y="56.1">17</text>
<text x="191.6" y="57.8">18</text>
<text x="191.6" y="59.6">19</text>
<text x="259.1" y="56.1">7</text>
<text x="259.1" y="57.8">8</text>
<text x="259.1" y="59.6">9</text>
<text x="259.1" y="54.3">6</text>
<text x="54" y="61.3">8</text>
<text x="73.1" y="61.3">9</text>
<text x="191.6" y="61.3">20</text>
<text x="191.6" y="63.1">21</text>
<text x="191.6" y="64.8">22</text>
<text x="258.2" y="61.3">10</text>
<text x="258.2" y="63.1">11</text>
<text x="258.2" y="64.8">12</text>
<text x="68.4" y="69.8">VDD3.3V</text>
<text x="115.7" y="71.5">VGH</text>
<text x="191.6" y="66.6">23</text>
<text x="191.6" y="68.3">24</text>
<text x="191.6" y="70.1">25</text>
<text x="191.6" y="71.8">26</text>
<text x="258.2" y="66.6">13</text>
<text x="258.2" y="68.3">14</text>
<text x="258.2" y="70.1">15</text>
<text x="258.2" y="71.8">16</text>
<text x="17.6" y="75">VGL</text>
<text x="191.6" y="73.6">27</text>
<text x="191.6" y="75.4">28</text>
<text x="191.6" y="77.1">29</text>
<text x="258.2" y="73.6">17</text>
<text x="258.2" y="75.4">18</text>
<text x="258.2" y="77.1">19</text>
<text x="191.6" y="78.8">30</text>
<text x="191.6" y="80.6">31</text>
<text x="191.6" y="82.4">32</text>
<text x="258.2" y="78.8">20</text>
<text x="258.2" y="80.6">21</text>
<text x="258.2" y="82.4">22</text>
<text x="191.6" y="84.1">33</text>
<text x="191.6" y="85.9">34</text>
<text x="191.6" y="87.6">35</text>
<text x="191.6" y="89.4">36</text>
<text x="258.2" y="84.1">23</text>
<text x="258.2" y="85.9">24</text>
<text x="258.2" y="87.6">25</text>
<text x="258.2" y="89.4">26</text>
<text x="191.6" y="91.1">37</text>
<text x="191.6" y="92.9">38</text>
<text x="191.6" y="94.6">39</text>
<text x="258.2" y="91.1">27</text>
<text x="258.2" y="92.9">28</text>
<text x="258.2" y="94.6">29</text>
<text x="156" y="96.1">AVDD</text>
<text x="191.6" y="96.4">40</text>
<text x="191.6" y="98.1">41</text>
<text x="191.6" y="99.9">42</text>
<text x="191.6" y="101.6">43</text>
<text x="258.2" y="96.4">30</text>
<text x="258.2" y="98.1">31</text>
<text x="258.2" y="99.9">32</text>
<text x="258.2" y="101.6">33</text>
<text x="148" y="102.7">VDD_LCDI</text>
<text x="191.6" y="103.4">44</text>
<text x="191.6" y="105.1">45</text>
<text x="191.6" y="106.9">46</text>
<text x="258.2" y="103.4">34</text>
<text x="258.2" y="105.1">35</text>
<text x="258.2" y="106.9">36</text>
<text x="135" y="113.6">VGH</text>
<text x="142" y="108.3">VGL</text>
<text x="191.6" y="108.6">47</text>
<text x="191.6" y="110.4">48</text>
<text x="191.6" y="112.1">49</text>
<text x="191.6" y="113.9">50</text>
<text x="258.2" y="108.6">37</text>
<text x="258.2" y="110.4">38</text>
<text x="258.2" y="112.1">39</text>
<text x="258.2" y="113.9">40</text>
<text x="40.4" y="118.9">AVDD</text>
<text x="191.6" y="115.7">51</text>
<text x="191.6" y="117.4">52</text>
<text x="191.6" y="119.2">53</text>
<text x="258.2" y="115.7">41</text>
<text x="258.2" y="117.4">42</text>
<text x="258.2" y="119.2">43</text>
<text x="126.9" y="120.2">VCOM</text>
<text x="191.6" y="120.9">54</text>
<text x="191.6" y="122.7">55</text>
<text x="191.6" y="124.4">56</text>
<text x="258.2" y="120.9">44</text>
<text x="258.2" y="122.7">45</text>
<text x="191.6" y="126.2">57</text>
<text x="191.6" y="127.9">58</text>
<text x="191.6" y="129.7">59</text>
<text x="191.6" y="131.4">60</text>
<text x="64.5" y="136.7">2</text>
<text x="70.1" y="133.7" transform="rotate(-90 70.1 133.7)">8</text>
<text x="86.6" y="132.5">VCOM</text>
<text x="64.5" y="140.2">3</text>
<text x="74.9" y="138.4">1</text>
<text x="70.1" y="145.1" transform="rotate(-90 70.1 145.1)">4</text>
<text x="224.9" y="192.3">Title</text>
<text x="224.9" y="197.5">Size</text>
<text x="231.9" y="197.5">Document Number</text>
<text x="231.9" y="194">SMDK2450 (S3C2450 Evaluation Board)</text>
<text x="282.7" y="197.5">Rev</text>
<text x="224.9" y="202.8">Date:</text>
<text x="226.6" y="199.3">A3</text>
<text x="231.9" y="199.3">LCD interface &amp; TFT LCD(Landscape type)</text>
<text x="234" y="202.8">Monday, February 25, 2008</text>
<text x="259.9" y="202.8">Sheet</text>
<text x="268.7" y="202.8">6</text>
<text x="274" y="202.8">of</text>
<text x="279.2" y="202.8">16</text>
<text x="284.5" y="199.3">0.1</text>
</g>
<g font-size="1.6" fill="#000080">
<text x="33.3" y="20.7">R121</text>
<text x="42.1" y="20.7">0</text>
<text x="59.6" y="21.9">L5</text>
<text x="84.2" y="20.7">D6</text>
<text x="99.9" y="20.7">R122</text>
<text x="108.7" y="20.7">0</text>
<text x="31.6" y="29.5">C52</text>
<text x="59.6" y="27.7">10uH</text>
<text x="84.2" y="27.7">1SS355</text>
<text x="87.7" y="29.5">R123</text>
<text x="101.7" y="27.7">C50</text>
<text x="107" y="27.7">C51</text>
<text x="31.6" y="33">106</text>
<text x="40.4" y="34.7">R124</text>
<text x="87.7" y="33">150K</text>
<text x="101.7" y="31.2">106</text>
<text x="107" y="31.2">106</text>
<text x="38.6" y="38.2">100K</text>
<text x="87.7" y="38.2">R126</text>
<text x="87.7" y="41.7">51K</text>
<text x="170" y="38.2">R127</text>
<text x="170" y="41.7">R129</text>
<text x="170" y="40">R128</text>
<text x="170" y="36.5">R125</text>
<text x="177.1" y="38.2">0</text>
<text x="177.1" y="41.7">0</text>
<text x="177.1" y="40">0</text>
<text x="177.1" y="36.5">0</text>
<text x="231.4" y="38.2">C53</text>
<text x="231.4" y="41.7">100nF</text>
<text x="238.4" y="38.2">CT10</text>
<text x="238.4" y="43.5">10uF</text>
<text x="261.2" y="43.5">CON12</text>
<text x="24.6" y="50">R130</text>
<text x="28.1" y="50.5">1608,OPEN</text>
<text x="89.4" y="48.2">C54</text>
<text x="102.6" y="48.7">D7</text>
<text x="103.4" y="51.5">BAT54S</text>
<text x="14.1" y="59.3">OPEN</text>
<text x="15.8" y="55.8">C55</text>
<text x="35.1" y="55.8">R131</text>
<text x="35.1" y="57.5">0</text>
<text x="89.4" y="55.8">225</text>
<text x="114" y="59.3">C56</text>
<text x="21.1" y="64.5">C58</text>
<text x="57.5" y="65.2">MAX1779</text>
<text x="87.7" y="64">C59</text>
<text x="101.7" y="64.5">D8</text>
<text x="114" y="62.8">105</text>
<text x="138.5" y="61">C57 105</text>
<text x="21.1" y="68">104</text>
<text x="31.6" y="66.3">R132</text>
<text x="31.6" y="68">4.7K</text>
<text x="87.7" y="69.8">105</text>
<text x="101.7" y="68">BAT54S</text>
<text x="138.5" y="71.5">C61 105</text>
<text x="138.5" y="66.3">C60 105</text>
<text x="110.5" y="73.3">R133</text>
<text x="138.5" y="76.8">C62 105</text>
<text x="21.1" y="80.3">R136</text>
<text x="21.1" y="82">0</text>
<text x="31.6" y="78.5">R134</text>
<text x="31.6" y="80.3">36K</text>
<text x="101.7" y="78.5">R135</text>
<text x="101.7" y="80.3">180K</text>
<text x="108.7" y="83.8">C64</text>
<text x="110.5" y="78.5">0</text>
<text x="138.5" y="82">C63 105</text>
<text x="101.7" y="89">R137</text>
<text x="108.7" y="87.3">105</text>
<text x="138.5" y="87.3">C65 105</text>
<text x="14.1" y="94.3">105</text>
<text x="15.8" y="90.8">C66</text>
<text x="31.6" y="92.6">D9</text>
<text x="31.6" y="94.3">BAT54S</text>
<text x="101.7" y="90.8">12K</text>
<text x="56.1" y="97.8">C67</text>
<text x="59.6" y="101.3">105</text>
<text x="243.6" y="113.6">R141</text>
<text x="243.6" y="110.1">R139</text>
<text x="243.6" y="111.8">R140</text>
<text x="243.6" y="108.3">R138</text>
<text x="248.9" y="113.6">0</text>
<text x="248.9" y="110.1">0</text>
<text x="248.9" y="111.8">0</text>
<text x="248.9" y="108.3">0</text>
<text x="241.9" y="117.1">R142</text>
<text x="248.9" y="117.1">0</text>
<text x="241.9" y="122.3">R143</text>
<text x="248.9" y="122.3">0</text>
<text x="36.8" y="131.1">R146</text>
<text x="43.9" y="131.1">5.6K</text>
<text x="57.9" y="129.4">1K</text>
<text x="64.9" y="129.4">R144</text>
<text x="71.9" y="129.4">20K</text>
<text x="77.1" y="129.4">R145</text>
<text x="129.7" y="131.1">C68</text>
<text x="136.8" y="131.1">C69</text>
<text x="143.8" y="131.1">C70</text>
<text x="150.8" y="131.1">C71</text>
<text x="157.8" y="131.1">C72</text>
<text x="261.2" y="127.6">molex: 51296-4593</text>
<text x="45.6" y="134.6">20K R147</text>
<text x="129.7" y="134.6">105(NC) 105</text>
<text x="143.8" y="134.6">105</text>
<text x="150.8" y="134.6">105</text>
<text x="157.8" y="134.6">105</text>
<text x="192.8" y="136.4">JAE:FF0360SA1</text>
<text x="38.6" y="148.6">R148</text>
<text x="43.9" y="148.6">3.3K</text>
<text x="38.6" y="159.2">R149</text>
<text x="43.9" y="159.2">200</text>
</g>
<g font-size="1.6" fill="#004080">
<text x="195.4" y="28.8">LED-</text>
<text x="195.4" y="35.8">GND</text>
<text x="195.4" y="34">LED+</text>
<text x="195.4" y="32.3">LED+</text>
<text x="195.4" y="30.5">LED-</text>
<text x="195.4" y="39.3">Y1</text>
<text x="195.4" y="41">X2</text>
<text x="195.4" y="37.5">X1</text>
<text x="195.4" y="42.8">Y2</text>
<text x="195.4" y="44.5">GND</text>
<text x="195.4" y="46.3">C6</text>
<text x="262" y="46.3">GND</text>
<text x="57" y="49.8">NRDY</text>
<text x="57" y="51.5">FB</text>
<text x="57" y="53.3">INITG</text>
<text x="66.5" y="53.3">PGND</text>
<text x="66.6" y="49.8">TGND</text>
<text x="69.1" y="51.5">LX</text>
<text x="195.4" y="48">C5</text>
<text x="195.4" y="49.8">M</text>
<text x="195.4" y="51.5">RESET</text>
<text x="195.4" y="53.3">CS</text>
<text x="262" y="53.3">PD16(R0)</text>
<text x="262" y="51.5">VCC</text>
<text x="262" y="49.8">VCC</text>
<text x="262" y="48">GND</text>
<text x="57" y="55.1">IN</text>
<text x="57" y="56.8">GND</text>
<text x="57" y="58.6">REF</text>
<text x="66.6" y="56.8">DRVP</text>
<text x="66.6" y="58.6">SUPN</text>
<text x="66.7" y="55.1">SUPP</text>
<text x="195.4" y="55.1">SCL</text>
<text x="195.4" y="56.8">SDI</text>
<text x="195.4" y="58.6">B0</text>
<text x="262" y="56.8">PD18(R2)</text>
<text x="262" y="58.6">PD19(R3)</text>
<text x="262" y="55.1">PD17(R1)</text>
<text x="57" y="60.3">FBP</text>
<text x="57" y="62.1">FBN</text>
<text x="65.4" y="62.1">NSHDN</text>
<text x="66.5" y="60.3">DRVN</text>
<text x="195.4" y="60.3">B1</text>
<text x="195.4" y="62.1">B2</text>
<text x="195.4" y="63.8">B3</text>
<text x="195.4" y="65.6">B4</text>
<text x="262" y="60.3">PD20(R4)</text>
<text x="262" y="62.1">PD21(R5)</text>
<text x="262" y="63.8">PD22(R6)</text>
<text x="262" y="65.6">PD23(R7)</text>
<text x="195.4" y="67.3">B5</text>
<text x="195.4" y="69.1">B6</text>
<text x="195.4" y="70.8">B7</text>
<text x="262" y="67.3">PD8(G0)</text>
<text x="262" y="69.1">PD9(G1)</text>
<text x="262" y="70.8">PD10(G2)</text>
<text x="195.4" y="72.6">G0</text>
<text x="195.4" y="74.3">G1</text>
<text x="195.4" y="76.1">G2</text>
<text x="195.4" y="77.8">G3</text>
<text x="262" y="72.6">PD11(G3)</text>
<text x="262" y="74.3">PD12(G4)</text>
<text x="262" y="76.1">PD13(G5)</text>
<text x="262" y="77.8">PD14(G6)</text>
<text x="195.4" y="79.6">G4</text>
<text x="195.4" y="81.3">G5</text>
<text x="195.4" y="83.1">G6</text>
<text x="262" y="79.6">PD15(G7)</text>
<text x="262" y="81.3">PD0(B0)</text>
<text x="262" y="83.1">PD1(B1)</text>
<text x="195.4" y="84.9">G7</text>
<text x="195.4" y="86.6">R0</text>
<text x="195.4" y="88.4">R1</text>
<text x="262" y="84.9">PD2(B2)</text>
<text x="262" y="86.6">PD3(B3)</text>
<text x="262" y="88.4">PD4(B4)</text>
<text x="195.4" y="90.1">R2</text>
<text x="195.4" y="91.9">R3</text>
<text x="195.4" y="93.6">R4</text>
<text x="195.4" y="95.4">R5</text>
<text x="262" y="90.1">PD5(B5)</text>
<text x="262" y="91.9">PD6(B6)</text>
<text x="262" y="93.6">PD7(B7)</text>
<text x="262" y="95.4">GND</text>
<text x="195.4" y="97.1">R6</text>
<text x="195.4" y="98.9">R7</text>
<text x="195.4" y="100.6">HSYNC</text>
<text x="262" y="97.1">DOTCLK</text>
<text x="262" y="98.9">PCI</text>
<text x="262" y="100.6">HSYNC</text>
<text x="195.4" y="102.4">VSYNC</text>
<text x="195.4" y="104.1">DOTCLK</text>
<text x="195.4" y="105.9">AVDD</text>
<text x="195.4" y="107.6">AVDD</text>
<text x="262" y="102.4">VSYNC</text>
<text x="262" y="104.1">DE</text>
<text x="262" y="105.9">GND</text>
<text x="262" y="107.6">GND</text>
<text x="195.4" y="109.4">VDD</text>
<text x="195.4" y="111.1">VDD</text>
<text x="195.4" y="112.9">C4</text>
<text x="262" y="109.4">Y2</text>
<text x="262" y="111.1">X2</text>
<text x="262" y="112.9">Y1</text>
<text x="195.4" y="114.6">VGL</text>
<text x="195.4" y="116.4">VGL</text>
<text x="195.4" y="118.2">C3</text>
<text x="195.4" y="119.9">VGH</text>
<text x="262" y="114.6">X1</text>
<text x="262" y="116.4">GND</text>
<text x="262" y="118.2">LED1-</text>
<text x="262" y="119.9">LED1+</text>
<text x="195.4" y="121.6">C2</text>
<text x="195.4" y="123.4">C1</text>
<text x="195.4" y="125.2">VCOM</text>
<text x="262" y="121.6">LED2-</text>
<text x="262" y="123.4">LED2+</text>
<text x="195.4" y="126.9">VCOM</text>
<text x="195.4" y="128.7">ENABLE</text>
<text x="195.4" y="130.4">GND</text>
<text x="195.4" y="132.2">GND</text>
</g>
<g font-size="1.6" fill="#f00">
<text x="157.2" y="30.3">5,7</text>
<text x="157.2" y="33.8">5,7</text>
<text x="160.6" y="30.3">LED-</text>
<text x="160.6" y="33.8">LED+</text>
<text x="154.6" y="40.9">5,7,16</text>
<text x="154.6" y="39.1">5,7,16</text>
<text x="155" y="37.4">5,7,16</text>
<text x="160.2" y="40.9">TSXM</text>
<text x="160.2" y="39.1">TSYP</text>
<text x="160.6" y="37.4">TSXP</text>
<text x="154.3" y="42.6">5,7,16</text>
<text x="159.9" y="42.6">TSYM</text>
<text x="173.5" y="46.8">SC5</text>
<text x="173.5" y="45.1">SC6</text>
<text x="163" y="49.6">M</text>
<text x="168.1" y="51.4">5,7</text>
<text x="168.1" y="53.1">5,7</text>
<text x="171.4" y="51.4">LCD_nRESET</text>
<text x="171.4" y="53.1">SPI_LCDnSS</text>
<text x="232.3" y="53.1">5,7</text>
<text x="235.6" y="53.1">LD16</text>
<text x="166.5" y="57.3">LD0</text>
<text x="166.5" y="59.1">LD1</text>
<text x="168.1" y="54.9">5,7</text>
<text x="168.1" y="56.6">5,7</text>
<text x="171.4" y="54.9">SPI_LCDCLK</text>
<text x="171.4" y="56.6">SPI_LCDMOSI</text>
<text x="232.3" y="58.4">5,7</text>
<text x="232.3" y="56.6">5,7</text>
<text x="232.3" y="54.9">5,7</text>
<text x="235.6" y="58.4">LD19</text>
<text x="235.6" y="56.6">LD18</text>
<text x="235.6" y="54.9">LD17</text>
<text x="149" y="62.6">SC1</text>
<text x="166.5" y="60.8">LD2</text>
<text x="166.5" y="62.6">LD3</text>
<text x="166.5" y="64.3">LD4</text>
<text x="232.3" y="60.1">5,7</text>
<text x="232.3" y="65.4">5,7</text>
<text x="232.3" y="63.6">5,7</text>
<text x="232.3" y="61.9">5,7</text>
<text x="235.6" y="60.1">LD20</text>
<text x="235.6" y="65.4">LD23</text>
<text x="235.6" y="63.6">LD22</text>
<text x="235.6" y="61.9">LD21</text>
<text x="149" y="67.8">SC2</text>
<text x="166.5" y="66.1">LD5</text>
<text x="166.5" y="69.6">LD7</text>
<text x="166.5" y="67.8">LD6</text>
<text x="166.5" y="71.4">LD8</text>
<text x="232.3" y="70.7">5,7</text>
<text x="232.3" y="68.9">5,7</text>
<text x="232.3" y="67.1">5,7</text>
<text x="235.6" y="70.7">LD10</text>
<text x="235.6" y="68.9">LD9</text>
<text x="235.6" y="67.1">LD8</text>
<text x="149" y="73.1">SC3</text>
<text x="166.5" y="76.6">LD11</text>
<text x="166.5" y="73.1">LD9</text>
<text x="166.5" y="74.9">LD10</text>
<text x="232.3" y="74.1">5,7</text>
<text x="232.3" y="77.7">5,7</text>
<text x="232.3" y="72.4">5,7</text>
<text x="232.3" y="75.9">5,7</text>
<text x="235.6" y="74.1">LD12</text>
<text x="235.6" y="77.7">LD14</text>
<text x="235.6" y="72.4">LD11</text>
<text x="235.6" y="75.9">LD13</text>
<text x="149" y="78.4">SC4</text>
<text x="149" y="83.6">SC5</text>
<text x="166.5" y="80.1">LD13</text>
<text x="166.5" y="81.9">LD14</text>
<text x="166.5" y="83.6">LD15</text>
<text x="166.5" y="78.4">LD12</text>
<text x="232.3" y="79.4">5,7</text>
<text x="232.3" y="82.9">5,7</text>
<text x="232.3" y="81.2">5,7</text>
<text x="235.6" y="79.4">LD15</text>
<text x="235.6" y="82.9">LD1</text>
<text x="235.6" y="81.2">LD0</text>
<text x="149" y="88.9">SC6</text>
<text x="166.5" y="85.4">LD16</text>
<text x="166.5" y="87.1">LD17</text>
<text x="166.5" y="88.9">LD18</text>
<text x="232.3" y="89.9">5,7</text>
<text x="232.3" y="84.7">5,7</text>
<text x="232.3" y="88.2">5,7</text>
<text x="232.3" y="86.4">5,7</text>
<text x="235.6" y="89.9">LD5</text>
<text x="235.6" y="84.7">LD2</text>
<text x="235.6" y="88.2">LD4</text>
<text x="235.6" y="86.4">LD3</text>
<text x="166.5" y="94.1">LD21</text>
<text x="166.5" y="90.6">LD19</text>
<text x="166.5" y="95.9">LD22</text>
<text x="166.5" y="92.4">LD20</text>
<text x="232.3" y="91.7">5,7</text>
<text x="232.3" y="93.4">5,7</text>
<text x="235.6" y="91.7">LD6</text>
<text x="235.6" y="93.4">LD7</text>
<text x="157.9" y="100.4">5,7</text>
<text x="161.3" y="100.4">LCD_HSYNC</text>
<text x="166.5" y="97.6">LD23</text>
<text x="227" y="98.7">5,7</text>
<text x="228.8" y="100.4">5,7</text>
<text x="228.8" y="96.9">5,7</text>
<text x="230.3" y="98.7">LCD_nRESET</text>
<text x="232.1" y="100.4">LCD_HSYNC</text>
<text x="232.1" y="96.9">LCD_VCLK</text>
<text x="158.1" y="102.2">5,7</text>
<text x="159.4" y="103.9">5,7</text>
<text x="161.5" y="102.2">LCD_VSYNC</text>
<text x="162.7" y="103.9">LCD_VCLK</text>
<text x="228.8" y="103.9">5,7</text>
<text x="228.8" y="102.2">5,7</text>
<text x="232.1" y="103.9">LCD_VDEN</text>
<text x="232.1" y="102.2">LCD_VSYNC</text>
<text x="173.5" y="111.7">SC4</text>
<text x="226.5" y="112.7">5,7,16</text>
<text x="226.5" y="111">5,7,16</text>
<text x="226.5" y="109.2">5,7,16</text>
<text x="232.1" y="112.7">TSYM</text>
<text x="232.1" y="111">TSXM</text>
<text x="232.1" y="109.2">TSYP</text>
<text x="173.5" y="116.9">SC3</text>
<text x="223.9" y="118">5,7</text>
<text x="226.5" y="114.5">5,7,16</text>
<text x="227.2" y="118">LED-</text>
<text x="232.1" y="114.5">TSXP</text>
<text x="173.5" y="122.2">SC1</text>
<text x="173.5" y="120.4">SC2</text>
<text x="223.9" y="123.2">5,7</text>
<text x="227.2" y="123.2">LED+</text>
<text x="159" y="128.5">5,7</text>
<text x="162.3" y="128.5">LCD_VDEN</text>
<text x="35.1" y="137.2">M</text>
</g>
<g font-size="1.6" fill="#00f">
<text x="238.9" y="40">+</text>
<text x="68.2" y="136.4" transform="rotate(180 68.2 136.4)">-</text>
<text x="68.2" y="140" transform="rotate(180 68.2 140)">+</text>
</g>
<g font-size="1.3">
<text x="30.4" y="1.3">5</text>
<text x="87.6" y="1.3">4</text>
<text x="144.9" y="1.3">3</text>
<text x="202.1" y="1.3">2</text>
<text x="259.4" y="1.3">1</text>
<text x=".5" y="28">D</text>
<text x="288.4" y="28">D</text>
<text x=".5" y="78.4">C</text>
<text x="288.4" y="78.4">C</text>
<text x=".5" y="128.7">B</text>
<text x="288.4" y="128.7">B</text>
<text x=".5" y="179.1">A</text>
<text x="288.4" y="179.1">A</text>
<text x="30.4" y="204.4">5</text>
<text x="87.6" y="204.4">4</text>
<text x="144.9" y="204.4">3</text>
<text x="202.1" y="204.4">2</text>
<text x="259.4" y="204.4">1</text>
</g>
</svg>
